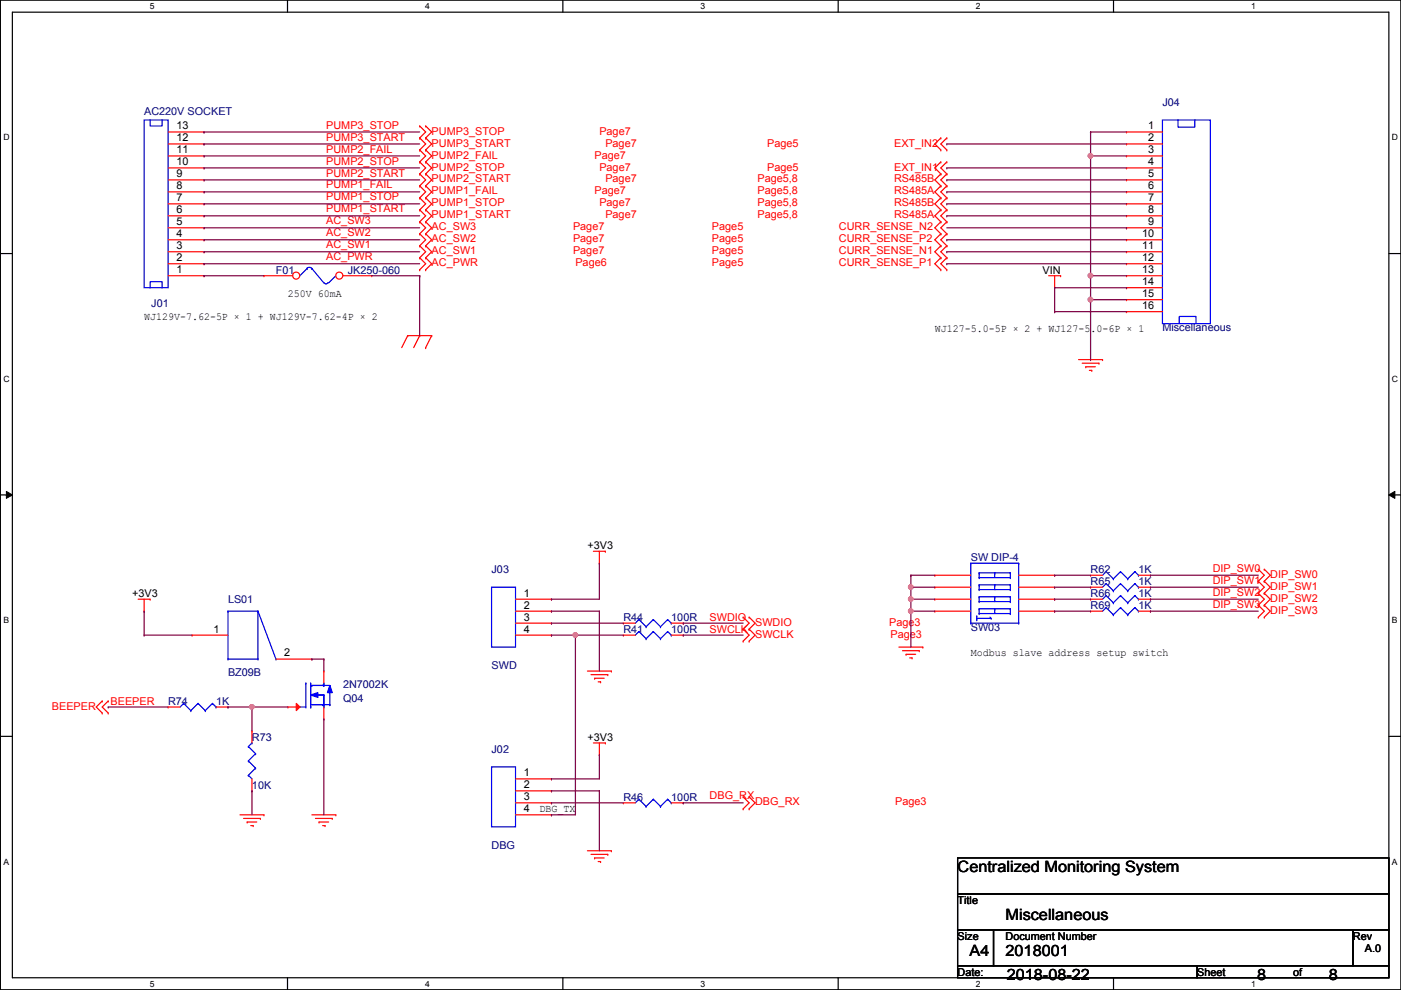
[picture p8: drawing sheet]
<svg xmlns="http://www.w3.org/2000/svg" width="297mm" height="210mm" viewBox="0 0 297 210" stroke-linecap="round" stroke-linejoin="round" font-family="sans-serif">
<path d="M.1 0h296.9v209.8h-296.9zM2.6 2.6h291.9v204.7h-291.9z" fill="none" stroke="#000" stroke-width=".25"/>
<g fill="#fff">
<path d="M31.8 .3h1v2h-1z"/>
<path d="M31.8 207.6h1v1.9h-1z"/>
</g>
<path d="M61 0v2.6M61 207.3v2.5" fill="none" stroke="#000" stroke-width=".25"/>
<g fill="#fff">
<path d="M90.1 .3h1v2h-1z"/>
<path d="M90.1 207.6h1v1.9h-1z"/>
</g>
<path d="M119.3 0v2.6M119.3 207.3v2.5" fill="none" stroke="#000" stroke-width=".25"/>
<g fill="#fff">
<path d="M148.5 .3h1v2h-1z"/>
<path d="M148.5 207.6h1v1.9h-1z"/>
</g>
<path d="M177.7 0v2.6M177.7 207.3v2.5" fill="none" stroke="#000" stroke-width=".25"/>
<g fill="#fff">
<path d="M206.9 .3h1v2h-1z"/>
<path d="M206.9 207.6h1v1.9h-1z"/>
</g>
<path d="M236.1 0v2.6M236.1 207.3v2.5" fill="none" stroke="#000" stroke-width=".25"/>
<g fill="#fff">
<path d="M265.3 .3h.9v2h-.9z"/>
<path d="M265.3 207.6h.9v1.9h-.9z"/>
<path d="M.7 28.2h1.3v1.9h-1.3z"/>
<path d="M295.1 28.2h1.3v1.9h-1.3z"/>
<path d="M.7 79.3h1.3v2h-1.3z"/>
<path d="M295.1 79.3h1.3v2h-1.3z"/>
</g>
<path d="M.1 53.8h2.5M294.5 53.8h2.5" fill="none" stroke="#000" stroke-width=".25"/>
<g fill="#fff">
<path d="M.7 130.5h1.2v2h-1.2z"/>
<path d="M295.1 130.5h1.2v2h-1.2z"/>
</g>
<path d="M.1 104.9h2.5M294.5 104.9h2.5" fill="none" stroke="#000" stroke-width=".25"/>
<path d="M1.4 104.2l1.2 .7-1.2 .8zM294.5 104.9l1.2-.7v1.5z" fill="#000"/>
<path d="M1.4 104.2l1.2 .7-1.2 .8zM294.5 104.9l1.2-.7v1.5z" fill="none" stroke="#000" stroke-width=".21"/>
<g fill="#fff">
<path d="M.7 181.7h1.2v2h-1.2z"/>
<path d="M295.1 181.7h1.2v2h-1.2z"/>
</g>
<path d="M.1 156.1h2.5M294.5 156.1h2.5M203 181.9h91.5v7.6h-91.5zM203 189.5h91.5v7.6h-91.5zM203 197.1h7.6v7.7h-7.6zM210.6 197.1h76.2v7.7h-76.2zM286.8 197.1h7.7v7.7h-7.7zM203 204.8h50.8v2.5h-50.8zM253.8 204.8h40.7v2.5h-40.7z" fill="none" stroke="#000" stroke-width=".25"/>
<g fill="none" stroke="#f00" stroke-width=".25">
<path d="M89 39.4h.1M89 36.9h.1M89 34.3h.1M89 31.8h.1M89 29.3h.1M89 26.7h.1M89 39.4l1.3 1.3-1.3 1.3M89 36.9l1.3 1.2-1.3 1.3M89 34.3l1.3 1.3-1.3 1.3M89 31.8l1.3 1.3-1.3 1.2M89 29.3l1.3 1.2-1.3 1.3M89 26.7l1.3 1.3-1.3 1.3"/>
<path d="M90.3 39.4h.1M90.3 36.9h.1M90.3 34.3h.1M90.3 31.8h.1M90.3 29.3h.1M90.3 26.7h.1M90.3 39.4l1.2 1.3-1.2 1.3M90.3 36.9l1.2 1.2-1.2 1.3M90.3 34.3l1.2 1.3-1.2 1.3M90.3 31.8l1.2 1.3-1.2 1.2M90.3 29.3l1.2 1.2-1.2 1.3M90.3 26.7l1.2 1.3-1.2 1.3"/>
<path d="M199.5 36.9h.1M199.5 39.4h.1M199.5 29.3h.1M199.5 31.8h.1M199.5 34.3h.1M199.5 36.9l-1.3 1.2 1.3 1.3M199.5 39.4l-1.3 1.3 1.3 1.3M199.5 29.3l-1.3 1.2 1.3 1.3M199.5 34.3l-1.3 1.3 1.3 1.3M200.7 36.9h.1M200.7 39.4h.1M200.7 29.3h.1"/>
<path d="M200.7 31.8h.1M200.7 34.3h.1M200.7 36.9l-1.2 1.2 1.2 1.3M200.7 39.4l-1.2 1.3 1.2 1.3M200.7 29.3l-1.2 1.2 1.2 1.3M200.7 34.3l-1.2 1.3 1.2 1.3M238.8 28h.1M238.8 30.5h.1M238.8 33.1h.1M238.8 35.6h.1M238.8 38.1h.1M238.8 28h7.7"/>
<path d="M238.8 30.5h7.7M238.8 33.1h7.7M238.8 35.6h7.7M238.8 38.1h7.7M89 57.2h.1M89 54.7h.1M89 52.1h.1M89 49.6h.1M89 47h.1M89 44.5h.1M89 42h.1M89 54.7l1.3 1.2-1.3 1.3"/>
<path d="M89 52.1l1.3 1.3-1.3 1.3M89 49.6l1.3 1.2-1.3 1.3M89 47l1.3 1.3-1.3 1.3M89 44.5l1.3 1.3-1.3 1.2M89 42l1.3 1.2-1.3 1.3M90.3 57.2h.1M90.3 54.7h.1M90.3 52.1h.1M90.3 49.6h.1M90.3 47h.1M90.3 44.5h.1M90.3 42h.1"/>
<path d="M90.3 54.7l1.2 1.2-1.2 1.3M90.3 52.1l1.2 1.3-1.2 1.3M90.3 49.6l1.2 1.2-1.2 1.3M90.3 47l1.2 1.3-1.2 1.3M90.3 44.5l1.2 1.3-1.2 1.2M90.3 42l1.2 1.2-1.2 1.3M199.5 42h.1M199.5 44.5h.1M199.5 47h.1M199.5 49.6h.1M199.5 52.1h.1M199.5 54.7h.1"/>
<path d="M199.5 57.2h.1M199.5 42l-1.3 1.2 1.3 1.3M199.5 44.5l-1.3 1.3 1.3 1.2M199.5 47l-1.3 1.3 1.3 1.3M199.5 49.6l-1.3 1.2 1.3 1.3M199.5 52.1l-1.3 1.3 1.3 1.3M199.5 54.7l-1.3 1.2 1.3 1.3M200.7 42h.1M200.7 44.5h.1M200.7 47h.1M200.7 49.6h.1M200.7 52.1h.1"/>
<path d="M200.7 54.7h.1M200.7 57.2h.1M200.7 42l-1.2 1.2 1.2 1.3M200.7 44.5l-1.2 1.3 1.2 1.2M200.7 47l-1.2 1.3 1.2 1.3M200.7 49.6l-1.2 1.2 1.2 1.3M200.7 52.1l-1.2 1.3 1.2 1.3M200.7 54.7l-1.2 1.2 1.2 1.3M222.3 58.5h2.6M223.6 58.5v2.5M224.9 58.5h.1M238.8 40.7h.1"/>
<path d="M238.8 43.2h.1M238.8 45.8h.1M238.8 48.3h.1M238.8 50.8h.1M238.8 53.4h.1M238.8 55.9h.1M238.8 58.5h.1M238.8 58.5h7.7M238.8 40.7h7.7M238.8 43.2h7.7M238.8 45.8h7.7M238.8 48.3h7.7"/>
<path d="M238.8 50.8h7.7M238.8 53.4h7.7M238.8 55.9h7.7M86.4 71.2h.1M86.4 71.2l-1.2 2.5M86.4 71.2h5.1M89 71.2h.1M89 71.2l-1.3 2.5M90.3 73.7h.1M91.5 71.2h.1M91.5 71.2l-1.2 2.5M223.6 61h.1"/>
<path d="M228.7 76.2h5.1M229.4 77h3.6M230.2 77.8h.1M230.2 77.8h2M231 78.5h.5M231.5 78.5h.1M233 77h.1M233.8 76.2h.1M238.8 61h.1M238.8 63.5h.1M238.8 66.1h.1M238.8 61h7.7"/>
<path d="M238.8 63.5h7.7M238.8 66.1h7.7M125.8 116.9h2.6M127.1 119.4h.1M127.1 116.9v2.5M128.4 116.9h.1M29.3 127h2.5M30.6 129.6h.1M30.6 127v2.6M31.8 127h.1M40.7 134.7h.1M40.7 134.7h7.6"/>
<path d="M58.5 139.7h7.6M66.1 139.7h.1M109.3 127h7.6M109.3 134.7h7.6M109.3 129.6h7.6M109.3 132.1h7.6M116.9 127h.1M116.9 129.6h.1M116.9 132.1h.1M116.9 134.7h.1M157.6 133.4h.1M157.6 130.9h.1"/>
<path d="M157.6 135.9h.1M157.6 130.9l1.2 1.2-1.2 1.3M157.6 133.4l1.2 1.3-1.2 1.2M158.8 133.4h.1M158.8 130.9h.1M158.8 135.9h.1M158.8 130.9l1.3 1.2-1.3 1.3M158.8 133.4l1.3 1.3-1.3 1.2M190.6 137.2h5.1M191.3 138h3.6M192.1 138.7h.1M192.1 138.7h2"/>
<path d="M192.9 139.5h.5M193.4 139.5h.1M194.9 138h.1M195.7 137.2h.1M231.2 127h.1M231.2 129.6h.1M231.2 127h2.6M231.2 129.6h2.6M241.4 127h2.5M241.4 129.6h2.5M243.9 127h.1M243.9 129.6h.1"/>
<path d="M266.8 123.2h.1M266.8 120.7h.1M266.8 125.8h.1M266.8 128.3h.1M266.8 130.9h.1M266.8 120.7l1.3 1.3-1.3 1.2M266.8 123.2l1.3 1.3-1.3 1.3M266.8 125.8l1.3 1.2-1.3 1.3M266.8 128.3l1.3 1.3-1.3 1.3M268.1 123.2h.1M268.1 120.7h.1M268.1 125.8h.1"/>
<path d="M268.1 128.3h.1M268.1 130.9h.1M268.1 120.7l1.2 1.3-1.2 1.2M268.1 123.2l1.2 1.3-1.2 1.3M268.1 125.8l1.2 1.2-1.2 1.3M268.1 128.3l1.2 1.3-1.2 1.3M21.7 148.6h.1M21.7 151.2h.1M21.7 148.6l-1.3 1.3 1.3 1.3M22.9 148.6h.1M22.9 151.2h.1M22.9 148.6l-1.2 1.3 1.2 1.3"/>
<path d="M124.5 142.3h5.1M125.3 143h3.6M125.8 157.5h2.6M126.1 143.8h.1M126.1 143.8h2M126.8 144.6h.5M127.1 157.5v2.6M127.3 144.6h.1M128.4 157.5h.1M128.9 143h.1M129.6 142.3h.1M50.9 172.8h5.1"/>
<path d="M51.6 173.5h3.6M52.4 174.3h.1M52.4 174.3h2M53.2 175h.5M53.7 175h.1M55.2 173.5h.1M56 172.8h.1M66.1 172.8h5.1M66.9 173.5h3.5M67.6 174.3h.1M67.6 174.3h2.1M68.4 175h.5"/>
<path d="M68.9 175h.1M70.4 173.5h.1M71.2 172.8h.1M109.3 172.8h7.6M109.3 165.1h7.6M109.3 167.7h7.6M109.3 170.2h7.6M116.9 165.1h.1M116.9 167.7h.1M116.9 170.2h.1M116.9 172.8h.1M127.1 160.1h.1"/>
<path d="M157.6 171.5h.1M157.6 169h.1M157.6 169l1.2 1.2-1.2 1.3M158.8 171.5h.1M158.8 169h.1M158.8 169l1.3 1.2-1.3 1.3M124.5 180.4h5.1M125.3 181.1h3.6M126.1 181.9h.1M126.1 181.9h2M126.8 182.7h.5M127.3 182.7h.1"/>
<path d="M128.9 181.1h.1M129.6 180.4h.1"/>
</g>
<g fill="none" stroke="#00f" stroke-width=".25">
<path d="M246.5 25.4h10.1v43.2h-10.1zM249.8 25.4v1.6h3.5v-1.6M250 68.6v-1.5h3.6v1.5M48.3 139.7h.1M48.3 129.6h.1M48.3 129.6v10.1M48.3 139.7h6.4M48.3 129.6h6.4M54.7 139.7h.1M54.7 129.6h.1M54.7 129.6v10.1M54.7 129.6l3.8 10.1"/>
<path d="M58.5 139.7h.1M104.2 124.5h5.1v12.7h-5.1zM234.5 126.3h.1M234.5 128.8h.1M234.5 126.3l-.7 .7M234.5 126.3l1.5 1.5M234.5 128.8l-.7 .8M234.5 128.8l1.5 1.5M236 127.8h.1M236 130.3h.1M237.6 126.3h.1M237.6 128.8h.1"/>
<path d="M237.6 126.3l-1.6 1.5M237.6 126.3l1.5 1.5M237.6 128.8l-1.6 1.5M237.6 128.8l1.5 1.5M239.1 127.8h.1M239.1 130.3h.1M240.6 126.3h.1M240.6 128.8h.1M240.6 126.3l-1.5 1.5M240.6 126.3l.8 .7M240.6 128.8l-1.5 1.5M240.6 128.8l.8 .8"/>
<path d="M241.4 127h.1M241.4 129.6h.1M63.6 149.9h1.3M64.9 149.9h.1M64.9 144.8h.1M64.9 144.8v5.1M65.9 149.9h.1M65.9 145.3h.1M65.9 144.8v5.1M65.9 145.3h2.8M65.9 149.4h2.8M66.1 145.3h.1"/>
<path d="M67.1 147.4h1.6M68.4 149.4h.1M68.7 145.3h.1M68.7 147.4h.1M68.7 149.9h.1M68.7 149.4h.1M68.7 144.8v.5M68.7 147.4v2.5M104.2 162.6h5.1v12.7h-5.1z"/>
</g>
<path d="M65.9 147.4l1.5-.5v1z" fill="#00f"/>
<path d="M65.9 147.4l1.5-.5v1zM69.9 149.4h.1M69.9 146.9v2.5" fill="none" stroke="#00f" stroke-width=".25"/>
<path d="M69.9 145.3l.5 1.6h-1z" fill="#00f"/>
<path d="M68.4 149.4h1.5M68.4 145.3h1.5M69.9 145.3l.5 1.6h-1zM69.9 149.4h.1M69.9 145.3h.1" fill="none" stroke="#00f" stroke-width=".25"/>
<path d="M62.8 149.1l.8 .8-.8 .8z" fill="#f00"/>
<g fill="none" stroke="#f00" stroke-width=".25">
<path d="M132.2 132.1h.1M132.2 134.7h.1M132.2 132.1h2.5M132.2 134.7h2.5M142.3 132.1h2.6M142.3 134.7h2.6M144.9 132.1h.1M144.9 134.7h.1M231.2 124.5h.1M231.2 124.5h2.6M241.4 124.5h2.5M243.9 124.5h.1"/>
<path d="M35.6 149.9h.1M35.6 149.9h2.6M45.8 149.9h2.5M48.3 149.9h.1M61 149.9h.1M61 149.9h2.6M62.8 149.1l.8 .8-.8 .8zM68.7 152.4h.1M68.7 142.3h.1M68.7 142.3v2.5M68.7 149.9v2.5"/>
</g>
<g fill="none" stroke="#00f" stroke-width=".25">
<path d="M65.1 56.9a.77 .77 0 0 1 1 0M65.1 56.9h.1M65.1 56.9l-1.5 1.6M66.1 56.9h.1M66.1 56.9l2.6 3.1M69.6 59.9l-.5 .3-.4-.3M71.2 58.5h.1M71.2 58.5l-1.5 1.5M135.5 131.4h.1M135.5 133.9h.1M135.5 131.4l-.8 .7M135.5 131.4l1.5 1.5"/>
<path d="M135.5 133.9l-.8 .8M135.5 133.9l1.5 1.5M137 132.9h.1M137 135.4h.1M138.5 131.4h.1M138.5 133.9h.1M138.5 131.4l-1.5 1.5M138.5 131.4l1.5 1.5M138.5 133.9l-1.5 1.5M138.5 133.9l1.5 1.5M140 132.9h.1M140 135.4h.1"/>
<path d="M141.6 131.4h.1M141.6 133.9h.1M141.6 131.4l-1.6 1.5M141.6 131.4l.7 .7M141.6 133.9l-1.6 1.5M141.6 133.9l.7 .8M142.3 132.1h.1M142.3 134.7h.1M234.5 123.7h.1M234.5 123.7l-.7 .8M234.5 123.7l1.5 1.6M236 125.3h.1"/>
<path d="M237.6 123.7h.1M237.6 123.7l-1.6 1.6M237.6 123.7l1.5 1.6M239.1 125.3h.1M240.6 123.7h.1M240.6 123.7l-1.5 1.6M240.6 123.7l.8 .8M241.4 124.5h.1M38.9 149.1h.1M38.9 149.1l-.7 .8M38.9 149.1l1.6 1.6M40.5 150.7h.1"/>
<path d="M42 149.1h.1M42 149.1l-1.5 1.6M42 149.1l1.5 1.6M43.5 150.7h.1M45 149.1h.1M45 149.1l-1.5 1.6M45 149.1l.8 .8M45.8 149.9h.1"/>
</g>
<circle cx="62.8" cy="58.4" r=".75" fill="#fff"/>
<g fill="none" stroke="#f00" stroke-width=".25">
<path d="M56 58.5h.1M56 58.5h6.1"/>
<circle cx="62.8" cy="58.4" r=".75"/>
</g>
<circle cx="71.9" cy="58.4" r=".75" fill="#fff"/>
<g fill="none" stroke="#f00" stroke-width=".25">
<path d="M35.6 38.1h7.7M35.6 35.6h7.7M35.6 33.1h7.7M35.6 30.5h7.7M35.6 28h7.7M43.3 38.1h.1M43.3 35.6h.1M43.3 33.1h.1M43.3 30.5h.1M43.3 28h.1M35.6 58.5h7.7M35.6 55.9h7.7"/>
<path d="M35.6 53.4h7.7M35.6 50.8h7.7M35.6 48.3h7.7M35.6 45.8h7.7M35.6 43.2h7.7M35.6 40.7h7.7M43.3 58.5h.1M43.3 55.9h.1M43.3 53.4h.1M43.3 50.8h.1M43.3 48.3h.1M43.3 45.8h.1"/>
<path d="M43.3 43.2h.1M43.3 40.7h.1M72.7 58.5h6.1M78.8 58.5h.1M198.2 129.6h.1M198.2 127h.1M198.2 124.5h.1M198.2 122h.1M198.2 129.6h7.6M198.2 127h7.6M198.2 124.5h7.6M198.2 122h7.6"/>
<path d="M216 129.6h7.6M216 127h7.6M216 124.5h7.6M216 122h7.6M223.6 129.6h.1M223.6 127h.1M223.6 124.5h.1M223.6 122h.1M231.2 122h.1M231.2 122h2.6M241.4 122h2.5M243.9 122h.1"/>
<path d="M53.4 155h.1M53.4 155v2.5M53.4 167.7h.1M53.4 165.1v2.6M132.2 170.2h.1M132.2 170.2h2.5M142.3 170.2h2.6M144.9 170.2h.1"/>
<circle cx="71.9" cy="58.4" r=".75"/>
</g>
<g fill="none" stroke="#00f" stroke-width=".25">
<path d="M30.6 25.4h5v35.6h-5zM31.8 25.4v1.3h2.6v-1.3M31.8 61v-1.3h2.6v1.3M205.8 119.4h.1M205.8 119.4h10.2M205.8 119.4v12.7M216 119.4h.1M216 119.4v12.7M205.8 132.1h.1M205.8 132.1h10.2M207.1 131.1h.1M207.1 130.6h.1"/>
<path d="M207.1 131.1h3M207.1 130.6v1M207.6 130.1h.1M207.6 129.1h.1M207.6 127.6h.1M207.6 126.5h.1M207.6 125h.1M207.6 124h.1M207.6 122.5h.1M207.6 121.5h.1M207.6 130.1h6.6M207.6 121.5v1"/>
<path d="M207.6 124v1M207.6 126.5v1.1M207.6 129.1v1M207.6 129.1h6.6M207.6 127.6h6.6M207.6 126.5h6.6M207.6 125h6.6M207.6 124h6.6M207.6 122.5h6.6M207.6 121.5h6.6M209.9 130.9l.2 .2M210.1 131.1h.1"/>
<path d="M210.9 129.1h.1M210.9 126.5h.1M210.9 124h.1M210.9 121.5h.1M210.9 121.5v1M210.9 124v1M210.9 126.5v1.1M210.9 129.1v1M214.2 129.1h.1M214.2 130.1h.1M214.2 126.5h.1M214.2 127.6h.1"/>
<path d="M214.2 124h.1M214.2 125h.1M214.2 121.5h.1M214.2 122.5h.1M214.2 121.5v1M214.2 124v1M214.2 126.5v1.1M214.2 129.1v1M216 132.1h.1M234.5 121.2h.1M234.5 121.2l-.7 .8M234.5 121.2l1.5 1.5"/>
<path d="M236 122.7h.1M237.6 121.2h.1M237.6 121.2l-1.6 1.5M237.6 121.2l1.5 1.5M239.1 122.7h.1M240.6 121.2h.1M240.6 121.2l-1.5 1.5M240.6 121.2l.8 .8M241.4 122h.1M52.7 158.3h.1M52.7 158.3l1.5 1.5M53.4 157.5h.1"/>
<path d="M53.4 157.5l-.7 .8M54.2 159.8h.1M54.2 159.8l-1.5 1.5M52.7 164.4h.1M52.7 161.3h.1M52.7 164.4l.7 .7M52.7 161.3l1.5 1.6M54.2 162.9h.1M54.2 162.9l-1.5 1.5M135.5 169.5h.1M135.5 169.5l-.8 .7M135.5 169.5l1.5 1.5"/>
<path d="M137 171h.1M138.5 169.5h.1M138.5 169.5l-1.5 1.5M138.5 169.5l1.5 1.5M140 171h.1M141.6 169.5h.1M141.6 169.5l-1.6 1.5M141.6 169.5l.7 .7M142.3 170.2h.1"/>
</g>
<g fill="none" stroke="#7f003f" stroke-width=".25">
<path d="M43.3 38.1h.1M43.3 35.6h.1M43.3 33.1h.1M43.3 30.5h.1M43.3 28h.1M43.3 38.1h45.7M43.3 35.6h45.7M43.3 33.1h45.7M43.3 30.5h45.7M43.3 28h45.7M43.3 55.9h.1M43.3 53.4h.1"/>
<path d="M43.3 50.8h.1M43.3 48.3h.1M43.3 45.8h.1M43.3 40.7h.1M43.3 43.2h.1M43.3 58.5h.1M43.3 55.9h45.7M43.3 53.4h45.7M43.3 50.8h45.7M43.3 48.3h45.7M43.3 45.8h45.7M43.3 40.7h45.7"/>
<path d="M43.3 43.2h45.7M43.3 58.5h12.7M78.8 58.5h10.2M89 58.5h.1M89 58.5v12.7M231.2 58.5h.1M231.2 58.5h7.6M223.6 66.1h.1M223.6 66.1h15.2M231.2 63.5h.1M231.2 76.2h.1M231.2 63.5h7.6"/>
<path d="M231.2 63.5v12.7"/>
</g>
<circle cx="231.2" cy="63.5" r=".49" fill="#f0f"/>
<circle cx="231.2" cy="63.5" r=".49" fill="none" stroke="#f0f" stroke-width=".25"/>
<path d="M127.1 119.4h.1M127.1 119.4v7.6M193.1 122h.1M193.1 122h5.1M193.1 122v2.5M127.1 160.1h.1M127.1 160.1v5" fill="none" stroke="#7f003f" stroke-width=".25"/>
<circle cx="193.1" cy="124.5" r=".49" fill="#f0f"/>
<circle cx="193.1" cy="124.5" r=".49" fill="none" stroke="#f0f" stroke-width=".25"/>
<g fill="none" stroke="#7f003f" stroke-width=".25">
<path d="M116.9 127h.1M116.9 129.6h.1M116.9 127h10.2M116.9 129.6h10.2M127.1 129.6h.1M127.1 129.6v12.7M193.1 124.5h.1M193.1 127h.1M193.1 127h5.1M193.1 124.5v5.1M193.1 124.5h5.1M223.6 122h.1"/>
<path d="M223.6 124.5h.1M223.6 122h7.6M223.6 124.5h7.6M243.9 122h.1M243.9 124.5h.1M243.9 122h22.9M243.9 124.5h22.9M116.9 165.1h.1M116.9 167.7h.1M116.9 165.1h10.2M116.9 167.7h10.2M127.1 167.7h.1"/>
<path d="M127.1 167.7v12.7"/>
</g>
<circle cx="193.1" cy="127" r=".49" fill="#f0f"/>
<circle cx="193.1" cy="127" r=".49" fill="none" stroke="#f0f" stroke-width=".25"/>
<g fill="none" stroke="#7f003f" stroke-width=".25">
<path d="M116.9 132.1h.1M116.9 132.1h15.3M144.9 132.1h.1M144.9 132.1h12.7M193.1 129.6h.1M193.1 129.6h5.1M193.1 129.6v7.6M223.6 127h.1M223.6 127h7.6M243.9 127h.1M243.9 127h22.9M116.9 170.2h.1"/>
<path d="M116.9 170.2h15.3M144.9 170.2h.1M144.9 170.2h12.7"/>
</g>
<circle cx="193.1" cy="129.6" r=".49" fill="#f0f"/>
<circle cx="193.1" cy="129.6" r=".49" fill="none" stroke="#f0f" stroke-width=".25"/>
<path d="M116.9 134.7h.1M116.9 134.7h5.1M122 134.7h.1M122 134.7v38.1M144.9 134.7h.1M144.9 134.7h12.7M223.6 129.6h.1M223.6 129.6h7.6M243.9 129.6h.1M243.9 129.6h22.9" fill="none" stroke="#7f003f" stroke-width=".25"/>
<circle cx="122" cy="134.6" r=".49" fill="#f0f"/>
<circle cx="122" cy="134.6" r=".49" fill="none" stroke="#f0f" stroke-width=".25"/>
<g fill="none" stroke="#7f003f" stroke-width=".25">
<path d="M30.6 129.6h.1M30.6 134.7h.1M30.6 134.7h10.1M30.6 129.6v5.1M66.1 139.7h.1M66.1 139.7h2.6M68.7 139.7h.1M68.7 139.7v2.6M122 134.7h.1M122 134.7h10.2M22.9 149.9h.1M22.9 149.9h12.7"/>
<path d="M48.3 149.9h.1M48.3 149.9h12.7M53.4 149.9h.1M116.9 172.8h.1M116.9 172.8h5.1"/>
</g>
<circle cx="53.4" cy="149.9" r=".49" fill="#f0f"/>
<circle cx="53.4" cy="149.9" r=".49" fill="none" stroke="#f0f" stroke-width=".25"/>
<g fill="none" stroke="#7f003f" stroke-width=".25">
<path d="M200.7 38.1h.1M200.7 30.5h.1M200.7 38.1h38.1M200.7 30.5h38.1M231.2 28h.1M231.2 33.1h.1M231.2 28v35.5M231.2 28h7.6M231.2 33.1h7.6M200.7 40.7h.1M200.7 43.2h.1M200.7 45.8h.1"/>
<path d="M200.7 50.8h.1M200.7 53.4h.1M200.7 55.9h.1M200.7 40.7h38.1M200.7 43.2h38.1M200.7 45.8h38.1M200.7 50.8h38.1M200.7 53.4h38.1M200.7 55.9h38.1M231.2 58.5h.1M223.6 66.1h.1M238.8 61h.1"/>
<path d="M238.8 61h-15.2v5.1M53.4 149.9h.1M53.4 149.9v5.1M68.7 152.4h.1M68.7 152.4v20.4M53.4 167.7h.1M53.4 167.7v5.1"/>
</g>
<circle cx="231.2" cy="33" r=".49" fill="#f0f"/>
<circle cx="231.2" cy="33" r=".49" fill="none" stroke="#f0f" stroke-width=".25"/>
<circle cx="231.2" cy="58.4" r=".49" fill="#f0f"/>
<circle cx="231.2" cy="58.4" r=".49" fill="none" stroke="#f0f" stroke-width=".25"/>
<path d="M200.7 35.6h.1M200.7 35.6h38.1M200.7 48.3h38.1M238.8 48.3h.1" fill="none" stroke="#7f003f" stroke-width=".25"/>
<circle cx="231.2" cy="63.5" r=".49" fill="#f0f"/>
<circle cx="231.2" cy="63.5" r=".49" fill="none" stroke="#f0f" stroke-width=".25"/>
<circle cx="193.1" cy="124.5" r=".49" fill="#f0f"/>
<circle cx="193.1" cy="124.5" r=".49" fill="none" stroke="#f0f" stroke-width=".25"/>
<circle cx="193.1" cy="127" r=".49" fill="#f0f"/>
<circle cx="193.1" cy="127" r=".49" fill="none" stroke="#f0f" stroke-width=".25"/>
<circle cx="193.1" cy="129.6" r=".49" fill="#f0f"/>
<circle cx="193.1" cy="129.6" r=".49" fill="none" stroke="#f0f" stroke-width=".25"/>
<circle cx="122" cy="134.6" r=".49" fill="#f0f"/>
<circle cx="122" cy="134.6" r=".49" fill="none" stroke="#f0f" stroke-width=".25"/>
<circle cx="53.4" cy="149.9" r=".49" fill="#f0f"/>
<circle cx="53.4" cy="149.9" r=".49" fill="none" stroke="#f0f" stroke-width=".25"/>
<circle cx="231.2" cy="33" r=".49" fill="#f0f"/>
<circle cx="231.2" cy="33" r=".49" fill="none" stroke="#f0f" stroke-width=".25"/>
<circle cx="231.2" cy="58.4" r=".49" fill="#f0f"/>
<circle cx="231.2" cy="58.4" r=".49" fill="none" stroke="#f0f" stroke-width=".25"/>
<g font-size="3.3">
<text x="203" y="184.9">Centralized Monitoring System</text>
<text x="213.2" y="195">Miscellaneous</text>
<text x="205.6" y="202.6">A4</text>
<text x="213.2" y="202.6">2018001</text>
<text x="213.4" y="207.7">2018-08-22</text>
<text x="266.5" y="207.7">8</text>
<text x="281.8" y="207.7">8</text>
</g>
<g font-size="2.3" fill="#00007f">
<text x="246.5" y="22.4">J04</text>
<text x="30.6" y="24.5">AC220V SOCKET</text>
<text x="58.5" y="58">F01</text>
<text x="73.7" y="58">JK250-060</text>
<text x="32.1" y="65.1">J01</text>
<text x="246.5" y="70.2">Miscellaneous</text>
<text x="205.8" y="119">SW DIP-4</text>
<text x="104.2" y="121.5">J03</text>
<text x="231.2" y="124">R65</text>
<text x="231.2" y="121.5">R62</text>
<text x="241.4" y="124">1K</text>
<text x="241.4" y="121.5">1K</text>
<text x="48.3" y="127.8">LS01</text>
<text x="132.2" y="131.7">R44</text>
<text x="142.3" y="131.7">100R</text>
<text x="231.2" y="126.6">R66</text>
<text x="231.2" y="129.1">R69</text>
<text x="241.4" y="126.6">1K</text>
<text x="241.4" y="129.1">1K</text>
<text x="132.2" y="134.2">R41</text>
<text x="142.3" y="134.2">100R</text>
<text x="205.8" y="133.7">SW03</text>
<text x="48.3" y="143.3">BZ09B</text>
<text x="104.2" y="141.8">SWD</text>
<text x="35.6" y="149.4">R74</text>
<text x="45.8" y="149.4">1K</text>
<text x="72.7" y="148.9">Q04</text>
<text x="72.7" y="145.9">2N7002K</text>
<text x="53.4" y="157.1">R73</text>
<text x="104.2" y="159.6">J02</text>
<text x="53.4" y="167.2">10K</text>
<text x="132.2" y="169.8">R46</text>
<text x="142.3" y="169.8">100R</text>
<text x="104.2" y="179.9">DBG</text>
</g>
<g font-size="2.3">
<text x="37.4" y="30">12</text>
<text x="37.4" y="27.4">13</text>
<text x="243.4" y="27.4">1</text>
<text x="243.4" y="30">2</text>
<text x="37.4" y="35.1">10</text>
<text x="37.4" y="32.5">11</text>
<text x="243.4" y="32.5">3</text>
<text x="243.4" y="35.1">4</text>
<text x="37.4" y="40.1">8</text>
<text x="37.4" y="37.6">9</text>
<text x="243.4" y="37.6">5</text>
<text x="243.4" y="40.1">6</text>
<text x="37.4" y="47.8">5</text>
<text x="37.4" y="45.2">6</text>
<text x="37.4" y="42.7">7</text>
<text x="243.4" y="42.7">7</text>
<text x="243.4" y="45.2">8</text>
<text x="243.4" y="47.8">9</text>
<text x="37.4" y="52.8">3</text>
<text x="37.4" y="50.3">4</text>
<text x="242.1" y="50.3">10</text>
<text x="242.1" y="52.8">11</text>
<text x="37.4" y="57.9">1</text>
<text x="37.4" y="55.4">2</text>
<text x="221.1" y="58">VIN</text>
<text x="242.1" y="55.4">12</text>
<text x="242.1" y="57.9">13</text>
<text x="61" y="62.9">250V 60mA</text>
<text x="242.1" y="60.5">14</text>
<text x="242.1" y="63">15</text>
<text x="242.1" y="65.5">16</text>
<text x="30.6" y="67.9">WJ129V-7.62-5P × 1 + WJ129V-7.62-4P × 2</text>
<text x="198.2" y="70.5">WJ127-5.0-5P × 2 + WJ127-5.0-6P × 1</text>
<text x="124.5" y="116.4">+3V3</text>
<text x="28" y="126.6">+3V3</text>
<text x="111.1" y="126.5">1</text>
<text x="111.1" y="129">2</text>
<text x="111.1" y="131.6">3</text>
<text x="45.3" y="134.1">1</text>
<text x="111.1" y="134.1">4</text>
<text x="60.3" y="139.2">2</text>
<text x="205.8" y="139.1">Modbus slave address setup switch</text>
<text x="124.5" y="157.1">+3V3</text>
<text x="111.1" y="164.6">1</text>
<text x="111.1" y="167.1">2</text>
<text x="111.1" y="169.7">3</text>
<text x="111.1" y="172.2">4</text>
<text x="114.4" y="172.1">DBG_TX</text>
<text x="203" y="191.6">Title</text>
<text x="203" y="199.2">Size</text>
<text x="213.2" y="199.2">Document Number</text>
<text x="286.8" y="199.2">Rev</text>
<text x="289.4" y="201.8">A.0</text>
<text x="203" y="206.8">Date:</text>
<text x="253.8" y="206.8">Sheet</text>
<text x="274.1" y="206.8">of</text>
</g>
<g font-size="2.3" fill="#f00">
<text x="69.2" y="29.8">PUMP3_START</text>
<text x="69.2" y="27.3">PUMP3_STOP</text>
<text x="91.5" y="28.5">PUMP3_STOP</text>
<text x="127.1" y="28.5">Page7</text>
<text x="69.2" y="34.9">PUMP2_STOP</text>
<text x="69.2" y="32.3">PUMP2_FAIL</text>
<text x="91.5" y="33.6">PUMP2_FAIL</text>
<text x="91.5" y="31.1">PUMP3_START</text>
<text x="126.1" y="33.6">Page7</text>
<text x="128.4" y="31.1">Page7</text>
<text x="162.6" y="31.1">Page5</text>
<text x="189.6" y="31.1">EXT_IN2</text>
<text x="69.2" y="40">PUMP1_FAIL</text>
<text x="69.2" y="37.4">PUMP2_START</text>
<text x="91.5" y="41.2">PUMP1_FAIL</text>
<text x="91.5" y="38.7">PUMP2_START</text>
<text x="91.5" y="36.2">PUMP2_STOP</text>
<text x="126.1" y="41.2">Page7</text>
<text x="127.1" y="36.2">Page7</text>
<text x="128.4" y="38.7">Page7</text>
<text x="160.6" y="38.7">Page5,8</text>
<text x="160.6" y="41.2">Page5,8</text>
<text x="162.6" y="36.2">Page5</text>
<text x="189.6" y="38.7">RS485B</text>
<text x="189.6" y="41.2">RS485A</text>
<text x="189.6" y="36.2">EXT_IN1</text>
<text x="69.2" y="47.6">AC_SW3</text>
<text x="69.2" y="45">PUMP1_START</text>
<text x="69.2" y="42.5">PUMP1_STOP</text>
<text x="91.5" y="46.3">PUMP1_START</text>
<text x="91.5" y="43.8">PUMP1_STOP</text>
<text x="127.1" y="43.8">Page7</text>
<text x="128.4" y="46.3">Page7</text>
<text x="160.6" y="43.8">Page5,8</text>
<text x="160.6" y="46.3">Page5,8</text>
<text x="189.6" y="43.8">RS485B</text>
<text x="189.6" y="46.3">RS485A</text>
<text x="69.2" y="52.7">AC_SW1</text>
<text x="69.2" y="50.1">AC_SW2</text>
<text x="91.5" y="53.9">AC_SW1</text>
<text x="91.5" y="51.4">AC_SW2</text>
<text x="91.5" y="48.9">AC_SW3</text>
<text x="121.5" y="53.9">Page7</text>
<text x="121.5" y="51.4">Page7</text>
<text x="121.5" y="48.9">Page7</text>
<text x="151" y="48.9">Page5</text>
<text x="151" y="51.4">Page5</text>
<text x="151" y="53.9">Page5</text>
<text x="177.9" y="48.9">CURR_SENSE_N2</text>
<text x="177.9" y="51.4">CURR_SENSE_P2</text>
<text x="177.9" y="53.9">CURR_SENSE_N1</text>
<text x="69.2" y="55.2">AC_PWR</text>
<text x="91.5" y="56.5">AC_PWR</text>
<text x="122" y="56.5">Page6</text>
<text x="151" y="56.5">Page5</text>
<text x="177.9" y="56.5">CURR_SENSE_P1</text>
<text x="257.1" y="121.2">DIP_SW0</text>
<text x="257.1" y="123.8">DIP_SW1</text>
<text x="269.3" y="122.5">DIP_SW0</text>
<text x="269.3" y="125.1">DIP_SW1</text>
<text x="150.4" y="131.6">SWDIO</text>
<text x="257.1" y="126.3">DIP_SW2</text>
<text x="257.1" y="128.9">DIP_SW3</text>
<text x="269.3" y="127.6">DIP_SW2</text>
<text x="269.3" y="130.1">DIP_SW3</text>
<text x="150.4" y="134.2">SWCLK</text>
<text x="160.1" y="132.7">SWDIO</text>
<text x="160.1" y="135.2">SWCLK</text>
<text x="188.6" y="132.7">Page3</text>
<text x="188.8" y="135.2">Page3</text>
<text x="23.4" y="149.4">BEEPER</text>
<text x="11" y="150.5">BEEPER</text>
<text x="150.4" y="169.5">DBG_RX</text>
<text x="160.1" y="170.8">DBG_RX</text>
<text x="189.8" y="170.8">Page3</text>
</g>
<g font-size="1.8">
<text x="31.8" y="1.9">5</text>
<text x="90.1" y="1.9">4</text>
<text x="148.5" y="1.9">3</text>
<text x="206.9" y="1.9">2</text>
<text x="265.3" y="1.9">1</text>
<text x=".7" y="29.8">D</text>
<text x="295.1" y="29.8">D</text>
<text x=".7" y="80.9">C</text>
<text x="295.1" y="80.9">C</text>
<text x=".7" y="132.1">B</text>
<text x="295.1" y="132.1">B</text>
<text x=".7" y="183.3">A</text>
<text x="295.1" y="183.3">A</text>
<text x="31.8" y="209.2">5</text>
<text x="90.1" y="209.2">4</text>
<text x="148.5" y="209.2">3</text>
<text x="206.9" y="209.2">2</text>
<text x="265.3" y="209.2">1</text>
</g>
</svg>
